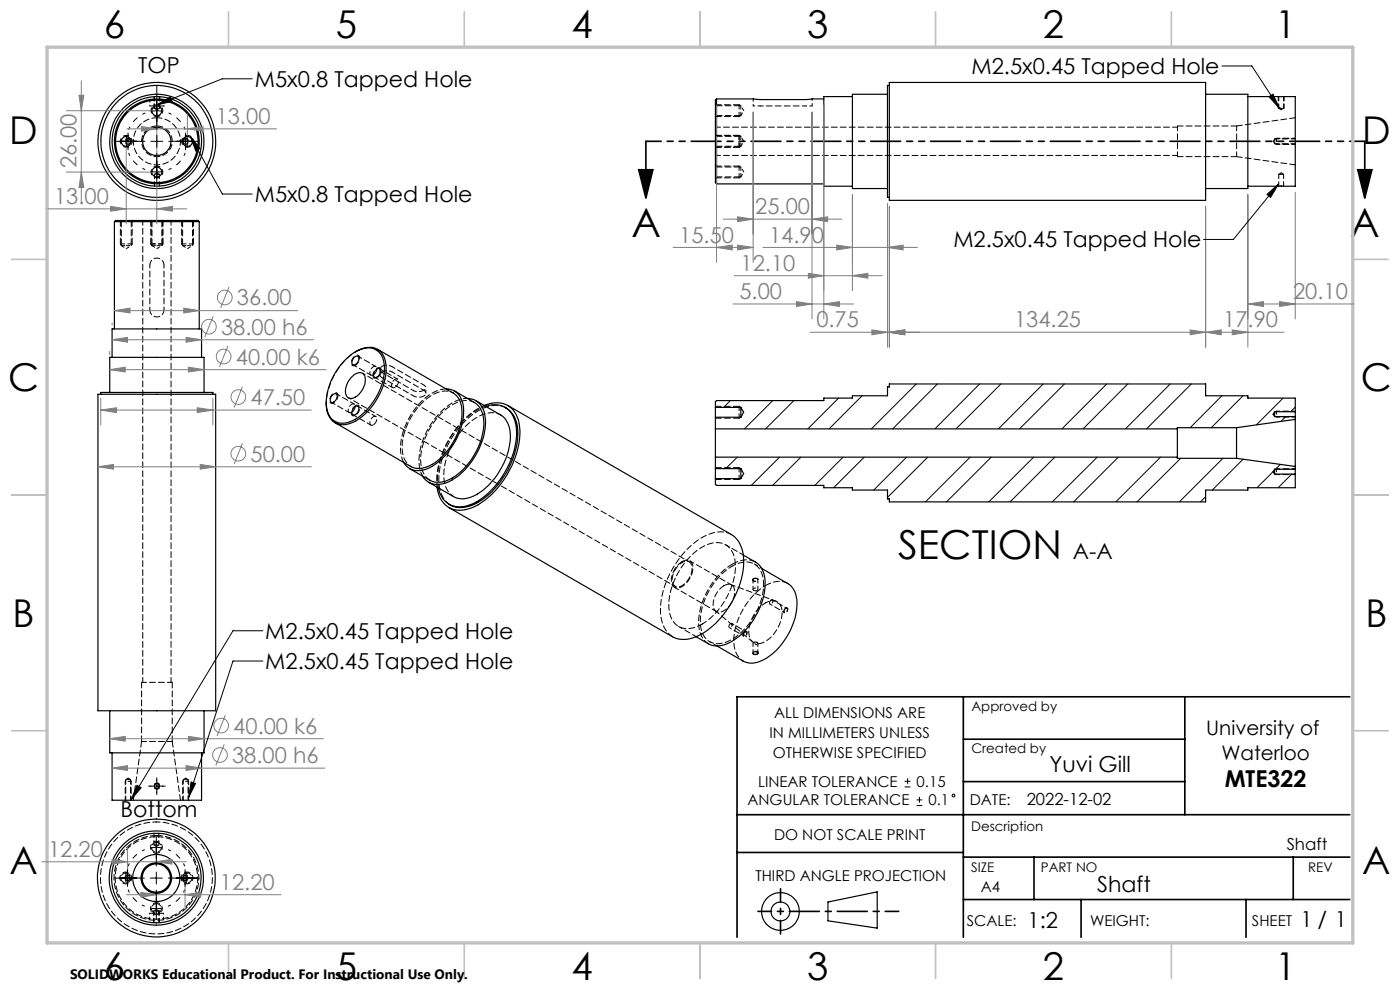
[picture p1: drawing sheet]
<svg xmlns="http://www.w3.org/2000/svg" width="297mm" height="210mm" viewBox="0 0 297 210" stroke-linecap="round" stroke-linejoin="round" font-family="sans-serif">
<g fill="none" stroke="#000" stroke-width=".25">
<path d="M188.3 20h-7.5v20h7.5M188.7 17.5h67.1v25h-67.1zM188.7 18.1h-.4v23.8h.4M255.8 20h8.9v20h-8.9M152 21h7.8l1.5 .1 13.5-.1M152 21v18M152 21l-.2 .2v17.5l.2 .3M152 39h22.8M180.8 20.5h-6v19h6M264.7 20.5h10.1v19h-10.1M24.3 47h18M24.3 47l.2-.2h17.5l.3 .2"/>
<path d="M24.3 47v22.8M42.3 47v22.8M23.8 75.8v-6h19v6M73 76.6a7 7 0 0 1 5.9-2.7 3.7 3.7 0 0 1 2.7 3.9 13.3 13.3 0 0 1-6.8 11.4 3.5 3.5 0 0 1-5.5-2.8 13 13 0 0 1 3.7-9.8zM74.7 79.9a1.61 1.61 0 0 1 2.5-.4 4 4 0 0 1-2.5 5 1.4 1.4 0 0 1-1.4-1.9l.5-1.5zM75.1 75.9a.58 .58 0 0 1 .8-.3 .58 .58 0 0 1 .2 .8l-.7 .9a.47 .47 0 0 1-.6 0 .47 .47 0 0 1-.1-.6zM75.4 74.6a4.5 4.5 0 0 1 4.9-.3 4.9 4.9 0 0 1 1.6 4.5 13.9 13.9 0 0 1-7 10.8 3.7 3.7 0 0 1-3.9 0 3.7 3.7 0 0 1-1.8-3.5v-.7M79.7 78.6a.58 .58 0 0 1 .8-.4 .58 .58 0 0 1 .2 .8l-.5 .8a.58 .58 0 0 1-.8 .2 .58 .58 0 0 1-.1-.9zM80.1 74.1l16.1 9.3a4.5 4.5 0 0 1 1.8 4.6 13.9 13.9 0 0 1-7 10.8l-.6 .3a3.9 3.9 0 0 1-3.2-.1l-16.1-9.3M20.8 83.6h25v67.2h-25zM21.4 83.6v-.4h23.8v.4M23.3 83.2v-7.4h20v7.4"/>
<path d="M70.5 83.8a.56 .56 0 0 1 .8-.3 .56 .56 0 0 1 .2 .8l-.5 .8a.57 .57 0 0 1-.9 .2 .57 .57 0 0 1 .1-.9zM75.1 86.5a.58 .58 0 0 1 .8-.3 .58 .58 0 0 1 .2 .8l-.7 .9a.44 .44 0 0 1-.5 .1 .44 .44 0 0 1-.3-.4zM94.7 82.5a3.7 3.7 0 0 1 3.6 3.5 14.2 14.2 0 0 1-8 13.5 3.7 3.7 0 0 1-4.7-1.4M96.4 82.9l4.3 2.5a5.2 5.2 0 0 1 1.9 5.3 14.6 14.6 0 0 1-7.3 11 4.4 4.4 0 0 1-4.1 .2l-4.3-2.5M99.1 84.5a3.9 3.9 0 0 1 3.8 4.1 15.2 15.2 0 0 1-7.6 13.6 4.1 4.1 0 0 1-5.7-1.2M100.9 85l5.3 3a5.3 5.3 0 0 1 2.1 5.2 15.7 15.7 0 0 1-7.8 12 4.4 4.4 0 0 1-4.3 .1l-5.3-3M102.7 86a5 5 0 0 1 7.4 3.9 17.8 17.8 0 0 1-4.4 13.4 13.3 13.3 0 0 1-7.1 4.9 4.7 4.7 0 0 1-5.7-4.1l-.2-.8M103 86.2a4.7 4.7 0 0 1 6.5 4.2 17.9 17.9 0 0 1-6.2 14.4 8.4 8.4 0 0 1-6.9 2.6 4.6 4.6 0 0 1-3.4-3.9M107.1 86.4a5.7 5.7 0 0 1 2.8 5.8 18.2 18.2 0 0 1-9.1 14.7 5.4 5.4 0 0 1-5.6 .1M107.7 86l47.5 27.4a6.1 6.1 0 0 1 2.6 5.5 19.2 19.2 0 0 1-9.6 15.9 6 6 0 0 1-5.5 .3l-47.5-27.4M151.8 86.4v2.1M151.8 91v6"/>
<path d="M151.8 99.4v2.1M151.8 86.4v-1.2l.2-.2h22.8v-.6h6v-.4h7.5v-1.9h.4v-.7h67.1v2.6h8.9v.4h10.1v2.9M151.8 91h98M151.8 88.5v2.5M151.8 97v2.4M151.8 88.5h5.4M151.8 86.4h5.4M151.8 97h98M151.8 99.4h5.4M157.2 86.4v2.1M157.2 99.4v2.1M157.2 86.4l.6 1-.6 1.1"/>
<path d="M157.2 99.4l.6 1.1-.6 1M249.8 91v6M249.8 97v.2h12.5M262.3 90.7v6.5M262.3 90.7h-12.5v.3M262.3 97.2l12.5 1.7M270.4 87.3v1.1M270.4 99.5v1.1M270.4 87.3l-.3 .6 .3 .5M270.4 88.4h4.4M270.4 87.3h4.4M270.4 99.5l-.3 .6 .3 .5"/>
<path d="M270.4 99.5h4.4M274.8 87.3v1.1M274.8 89v9.9M274.8 99.5v1.1M274.8 88.4v.6M274.8 98.9v.6M274.8 89l-12.5 1.7M151.8 101.5h5.4M157.7 117.7l2.6 1.5a5.5 5.5 0 0 1 2 5.6 15.3 15.3 0 0 1-8 11.8l-1.3 .3a4 4 0 0 1-2.8-.3l-2.5-1.5M270.4 100.6h4.4M274.8 100.6v2.9h-10.1v.5h-8.9v2.5h-67.1v-.7h-.4v-1.8h-7.5v-.5h-6v-.5h-22.8l-.2-.3v-1.2M159.8 138.4a.47 .47 0 0 1 .6-.2 .47 .47 0 0 1 .3 .4 .45 .45 0 0 1-.6 .3 .45 .45 0 0 1-.3-.5z"/>
<path d="M161.6 120.6l5.5 3.2a4.8 4.8 0 0 1 2 4.9 14.5 14.5 0 0 1-7.7 11.5 4.1 4.1 0 0 1-3.8 0l-5.5-3.2M23.3 150.8v8.9h20v-8.9M23.8 159.7v10h19v-10M175.6 191.3l10.5-2.1v7.7l-10.5-1.6z"/>
<circle cx="26.8" cy="30" r="1.05"/>
<circle cx="33.3" cy="23.5" r="1.06"/>
<circle cx="33.3" cy="36.5" r="1.05"/>
<circle cx="33.3" cy="30" r="3"/>
<circle cx="33.3" cy="30" r="12.5"/>
<circle cx="33.3" cy="30" r="9"/>
<circle cx="33.3" cy="30" r="11.9"/>
<circle cx="33.3" cy="30" r="9.5"/>
<circle cx="33.3" cy="30" r="8.7"/>
<circle cx="33.3" cy="30" r="10"/>
<circle cx="39.8" cy="30" r="1.04"/>
<circle cx="33.3" cy="166.8" r=".52"/>
<circle cx="27.1" cy="186.2" r=".52"/>
<circle cx="33.2" cy="186.2" r="12.5"/>
<circle cx="33.2" cy="186.2" r="3"/>
<circle cx="33.2" cy="186.2" r="10"/>
<circle cx="33.2" cy="186.3" r="3.2"/>
<circle cx="33.2" cy="186.2" r="5"/>
<circle cx="33.2" cy="186.2" r="9.5"/>
<circle cx="39.3" cy="186.2" r=".51"/>
<circle cx="165.5" cy="193.3" r="2.01"/>
<circle cx="165.6" cy="193.3" r="4"/>
</g>
<path d="M31.8 21.1v1.4M34.8 21.1v1.4M83.2 78.9a2.03 2.03 0 0 0-2.5 .4 .65 .65 0 0 0 .4 .8M69.2 85.5a14.1 14.1 0 0 1 6.4-11M87.8 82.9a2 2 0 0 0 2.5-.7l-.4-.5M87.8 84a2.03 2.03 0 0 0 2.5-.4 .65 .65 0 0 0-.4-.8M96.2 83.4a5 5 0 0 0-5.5 1 13.7 13.7 0 0 0-5.3 11.6l.1 .7a3.6 3.6 0 0 0 1.7 2.2M144.7 119.3a1.29 1.29 0 0 1 1.5-.1 1.29 1.29 0 0 1 .6 1.3 4.1 4.1 0 0 1-3.2 4 1.66 1.66 0 0 1-.9-2.4l.9-1.8 1.1-1M157.6 140.2a5.2 5.2 0 0 1-1.9-5.3 15 15 0 0 1 6.7-10.7M31.7 195.1v-1.4M34.7 195.1v-1.4" fill="none" stroke="#000" stroke-width=".21" stroke-dasharray="1.3 .6" stroke-dashoffset=".7"/>
<g fill="none" stroke="#000" stroke-width=".21" stroke-dasharray="1.3 .6" stroke-dashoffset=".1">
<path d="M34.8 22.5h-3M249.8 33.2h12.5M262.3 33.2l12.5 1.8M262.3 26.7h-12.5M274.8 25l-12.5 1.7M100.7 85.4a5.3 5.3 0 0 0-5.7 1.1 14.6 14.6 0 0 0-5.7 11.9l.3 1.3a3.8 3.8 0 0 0 1.6 2.2M144.7 119.1a1.44 1.44 0 0 1 1.7-.1 1.44 1.44 0 0 1 .6 1.7 4.4 4.4 0 0 1-3.4 4 1.65 1.65 0 0 1-1.1-2.3 5.2 5.2 0 0 1 2.2-3.3M155.2 113.4a6.4 6.4 0 0 0-6.6 .8 19.5 19.5 0 0 0-8.5 15.8 6 6 0 0 0 2.6 5M153.6 124.2a4.6 4.6 0 0 0-2.1 5 1.51 1.51 0 0 0 2.5 .1 4.6 4.6 0 0 0 1.7-4.7 1.35 1.35 0 0 0-2.1-.4M30 157.3l-1.7 12.4M30 144.7v12.6M36.5 157.3v-12.6"/>
<path d="M38.3 169.7l-1.8-12.4M31.7 193.7h3"/>
</g>
<g fill="none" stroke="#000" stroke-width=".21" stroke-dasharray="1.3 .6">
<path d="M27.2 29.5a.51 .51 0 0 1 .5 .7 .51 .51 0 0 1-.9 .1 .51 .51 0 0 1 .2-.8h.2M32.8 23l.5 .3M33.3 26.7a3.2 3.2 0 0 1 2.9 4.7 3.2 3.2 0 0 1-5.5 .5 3.2 3.2 0 0 1 2.1-5.1l.5-.1M33.3 23.3l.5-.3M33.3 36.7l-.5 .3M33.8 37l-.5-.3M39.4 29.5a.51 .51 0 0 1 .5 .7 .51 .51 0 0 1-.9 .1 .51 .51 0 0 1 .2-.8h.2M151.8 22.2h5M151.8 24.7h5M151.8 28.7h5M151.8 31.2h5M151.8 35.2h5"/>
<path d="M151.8 37.7h5M156.8 24.7l.3-.2M156.8 22.2l.3 .2M156.8 31.2l.3-.2M156.8 28.7l.3 .2M156.8 37.7l.3-.2M156.8 35.2l.3 .2M270.1 30l.3 .5M270.4 29.5l-.3 .5M270.8 29.3l-.2 .2M270.8 30.6l-.2-.1M271.3 23l.5 .3"/>
<path d="M271.8 39.5h.1M271.8 37h-.5M271.8 23.3l.5-.3M271.8 36.7l-.5 .3M272.3 37h-.5M272.3 37l-.5-.3M25.5 46.7v5M25.5 51.7l.2 .4M28 46.7v5M28 51.7l-.2 .4M32 46.7v5M32 51.7l.2 .4"/>
<path d="M34.5 46.7v5M34.5 51.7l-.2 .4M38.5 46.7v5M38.5 51.7l.2 .4M41 46.7v5M41 51.7l-.2 .4M94.7 82.5a9.6 9.6 0 0 0-7 4.7 13 13 0 0 0-2.6 9.4l.6 1.5M107.4 86.5a6.1 6.1 0 0 0-6.3 .8 18.3 18.3 0 0 0-8 15.4 5.4 5.4 0 0 0 2.4 4.4M151.8 99.2h5M151.8 86.2h5M151.8 88.7h5M156.8 99.2l.3 .2"/>
<path d="M156.8 88.7l.3-.2M156.8 86.2l.3 .2M270.8 99.4l-.2 .1M270.8 87.2l-.2 .1M270.8 88.5l-.2-.1M151.8 101.7h5M156.8 101.7l.3-.2M270.8 100.7l-.2-.1M162.4 124.2a4.8 4.8 0 0 1 4.7-.5M26.6 165.7l.1-.2M27.2 165.1l-.5 .3M27.7 165.4l-.5-.3"/>
<path d="M27.8 165.7l-.1-.2M32.7 179.2l.5 .3M32.8 166.7h.1M32.8 166.8v-.1M33.2 177.2a9 9 0 0 1 7.9 13.3 9 9 0 0 1-15.4 .7 9 9 0 0 1 6.6-13.9l.9-.1M33.2 179.5l.5-.3M33.8 166.6v.3M38.8 165.7l.1-.2M39.4 165.1l-.5 .3M39.9 165.4l-.5-.3M40 165.7l-.1-.2M33.2 192.9l-.5 .3"/>
<path d="M33.7 193.2l-.5-.3"/>
</g>
<g fill="none" stroke="#000" stroke-width=".21" stroke-dasharray="1.3 .6" stroke-dashoffset=".5">
<path d="M32.8 23h1M33.8 37h-1M157.2 31v-2.1M157.2 24.5v-2.1M157.2 37.5v-2.1M270.4 29.5v1M271.3 23h1M274.8 30.6h-4M274.8 29.3h-4M25.7 52.1h1.1M26.8 52.1h1M32.2 52.1h1.1"/>
<path d="M33.3 52.1h1M38.7 52.1h1.1M39.8 52.1h1M102.7 86a19 19 0 0 0-9.9 13.9l-.2 1.8 .1 1.6M274.8 99.4h-4M274.8 88.5h-4M274.8 87.2h-4M274.8 100.7h-4M155.3 120.1a4.3 4.3 0 0 1 5.5 .2 7.3 7.3 0 0 1 .8 6.7 14.3 14.3 0 0 1-7.3 9.1 3.8 3.8 0 0 1-5.6-3.1 14.4 14.4 0 0 1 6.6-12.9M26.6 169.7v-4M27.7 165.4h-1M27.8 169.7v-4"/>
<path d="M32.7 179.2h1M33.2 174.4a11.9 11.9 0 0 1 10.4 17.5 11.9 11.9 0 0 1-20.3 .8 11.9 11.9 0 0 1 8.9-18.3h1M38.8 169.7v-4M39.9 165.4h-1M40 169.7v-4M33.7 193.2h-1"/>
</g>
<g fill="none" stroke="#000" stroke-width=".21" stroke-dasharray="1.3 .6" stroke-dashoffset=".2">
<path d="M33.3 25a5 5 0 0 1 4.4 7.3 5 5 0 0 1-8.5 .5 5 5 0 0 1 3.4-7.8h.7M151.8 33h98M249.8 26.7v6.5M249.8 27h-98M262.3 33.2v-6.5M30.3 46.7v98M34.8 56.2a1.5 1.5 0 0 0-1.5-1.5 1.5 1.5 0 0 0-1.5 1.5M31.8 65.7a1.5 1.5 0 0 0 1.5 1.5 1.5 1.5 0 0 0 1.5-1.5M148.9 132.4a15.3 15.3 0 0 0 7.1-13.2 4 4 0 0 0-6.1-3.6 15 15 0 0 0-7.9 14 3.9 3.9 0 0 0 5.6 3.4l1.3-.6M150.3 136.5a5.2 5.2 0 0 1-2.1-5.1 15.7 15.7 0 0 1 7.1-11.7M30 157.3h6.5M36.3 144.7v-98"/>
<path d="M36.5 144.7h-6.5M33.2 178.7a1.05 1.05 0 0 1 .9 1.5 1.05 1.05 0 0 1-1.7 .2 1.05 1.05 0 0 1 .5-1.7h.3M26.7 185.2a1.05 1.05 0 0 1 .9 1.5 1.05 1.05 0 0 1-1.7 .2 1.05 1.05 0 0 1 .5-1.7h.3M33.2 191.7a1.05 1.05 0 0 1 .9 1.5 1.05 1.05 0 0 1-1.7 .2 1.05 1.05 0 0 1 .5-1.7h.3M39.7 185.2a1.05 1.05 0 0 1 .9 1.5 1.05 1.05 0 0 1-1.7 .2 1.05 1.05 0 0 1 .5-1.7h.3"/>
</g>
<g fill="none" stroke="#000" stroke-width=".21" stroke-dasharray="1.3 .6" stroke-dashoffset=".3">
<path d="M32.7 20.5v2.5M32.8 37v2.5M32.8 20.5v2.5M33.8 39.5v-2.5M33.8 23v-2.5M33.9 20.5v2.5M156.8 24.7v-2.5M156.8 31.2v-2.5M156.8 37.7v-2.5M271.2 20.5v2.5M271.3 20.5v2.5M271.3 37v2.5"/>
<path d="M272.3 23v-2.5M272.3 39.5v-2.5M272.4 20.5v2.5M25.5 51.7h2.5M32 51.7h2.5M38.5 51.7h2.5M74.9 77.4l3.8 2.2M79.7 77.7l-3.8-2.2M70.3 85.3l3.8 2.2M74.9 88l3.8 2.2M75.1 85.7l-3.8-2.2M79.5 80l3.8 2.2"/>
<path d="M79.7 88.4l-3.8-2.2M84.3 80.4l-3.8-2.2M156.8 88.7v-2.5M156.8 101.7v-2.5M143.1 124.6l8.9 5.1M151.8 129.6l7.8 6.5M155 132.3l.1-.1a.48 .48 0 0 1 .1 .6 .48 .48 0 0 1-.6 .2v-.3l.4-.4M155.2 124.1l-8.9-5.1M158.1 134h.1a.48 .48 0 0 1 .1 .6 .48 .48 0 0 1-.6 .2v-.3l.4-.5M159.9 122.8a.44 .44 0 0 1 .5-.1 .44 .44 0 0 1 .3 .5 .47 .47 0 0 1-.6 .1 .47 .47 0 0 1-.3-.5h.1M159.9 125.2l-.1-.1a.48 .48 0 0 1 .5-.4 .48 .48 0 0 1 .4 .4l-.4 .2-.4-.1M160.6 136.3l-.3-.1-.5 .2a.48 .48 0 0 0 .5 .4 .48 .48 0 0 0 .4-.4l-.1-.1"/>
<path d="M163.6 127.3l.1-.1a.48 .48 0 0 1 .2 .7 .48 .48 0 0 1-.6 .2v-.4l.3-.4M164.6 127.5l-9.6-3.5M166.7 129.1l.1-.1a.48 .48 0 0 1 .2 .6 .48 .48 0 0 1-.6 .2v-.3l.3-.4M32.7 176.7v2.5M33.7 179.2v-2.5M32.6 195.7v-2.5M32.7 193.2v2.5M33.7 195.7v-2.5M33.8 195.7v-2.5"/>
</g>
<g fill="none" stroke="#000" stroke-width=".21" stroke-dasharray="1.3 .6" stroke-dashoffset=".6">
<path d="M32.7 23h1.2M157.2 31l.6-1M157.2 24.5l.6-1M157.2 37.5l.6-1M157.8 30l-.6-1.1M157.8 23.5l-.6-1.1M157.8 36.5l-.6-1.1M170.8 22.5h-9.5M270.8 29.3v1.3M271.2 23h1.2M25.7 52.1l1.1 .6M26.8 52.7l1-.6"/>
<path d="M31.8 56.2v9.5M32.2 52.1l1.1 .6M33.3 52.7l1-.6M38.7 52.1l1.1 .6M39.8 52.7l1-.6M34.8 65.7v-9.5M80.6 78.3v1.2M81.1 79l6.7 3.9M83.2 77.8a1.97 1.97 0 0 0-2.5 .2 .73 .73 0 0 0 .4 1M73.9 84.4l69.3 40M81.1 80.1l6.7 3.9M89.9 81.7l-6.7-3.9"/>
<path d="M89.9 82.8l-6.7-3.9M90.3 83.4v-1.2M270.8 99.4v1.3M270.8 87.2v1.3M146.2 119.2l-69.3-40M159.7 136.5v2M159.7 123v2M160.8 138.5v-2M160.8 125v-2M27.8 165.7h-1.2M40 165.7h-1.2M33.8 193.2h-1.2"/>
</g>
<g fill="none" stroke="#000" stroke-width=".21" stroke-dasharray="1.3 .6" stroke-dashoffset="-.1">
<path d="M151.8 31h5.4M151.8 24.5h5.4M151.8 37.5h5.4M157.2 28.9h-5.4M157.2 22.4h-5.4M157.2 35.4h-5.4M25.7 46.7v5.4M27.8 52.1v-5.4M32.2 46.7v5.4M34.3 52.1v-5.4M38.7 46.7v5.4M40.8 52.1v-5.4"/>
<path d="M79.2 79.5a1.23 1.23 0 0 0 .5-1.8 1.26 1.26 0 0 0-1.1 1.8h.6M74.6 87.5a1.23 1.23 0 0 0 .5-1.8 1.26 1.26 0 0 0-1.1 1.8h.6M79.2 90.1a1.23 1.23 0 0 0 .5-1.8 1.26 1.26 0 0 0-1.1 1.8h.6M83.8 82.2a1.23 1.23 0 0 0 .5-1.8 1.26 1.26 0 0 0-1.1 1.8h.6M155.3 119.7a5 5 0 0 1 5-.5"/>
</g>
<path d="M270.4 30.5h4.4M274.8 29.5h-4.4M99.1 84.5a9.9 9.9 0 0 0-7.2 4.8 13.7 13.7 0 0 0-2.8 10.4l.5 1.3M103 86.2a16.9 16.9 0 0 0-9.5 11.1 12.5 12.5 0 0 0-.5 6.2M106.2 88a5.6 5.6 0 0 0-6 1.2 15.3 15.3 0 0 0-6 12.8l.4 1.3a3.9 3.9 0 0 0 1.6 2M157.7 117.7l-3.8-2.1M143.9 132.9l3.8 2.1M162.4 127.9a2.18 2.18 0 0 1 2.5-.2 2.18 2.18 0 0 1 1 2.4 7.2 7.2 0 0 1-4.7 6.4 2.03 2.03 0 0 1-2.4-2.3 7.8 7.8 0 0 1 3.6-6.3M26.7 165.4v4.3M27.7 169.7v-4.3M38.9 165.4v4.3M39.9 169.7v-4.3" fill="none" stroke="#000" stroke-width=".21" stroke-dasharray="1.3 .6" stroke-dashoffset=".4"/>
<path d="M150.5 136.1l1.6 .9M161.6 120.5l-1.6-.9" fill="none" stroke="#000" stroke-width=".21" stroke-dasharray="1.3 .6" stroke-dashoffset=".9"/>
<path d="M159.8 21v1.5M161.3 22.5h-1.5M172.3 22.5h-1.5M172.3 22.5v-1.5M154.7 133.1l3.1 1.8M158.3 134l-3.1-1.8M163.4 128.1l3 1.8M167 129l-3.1-1.7" fill="none" stroke="#000" stroke-width=".21" stroke-dasharray="1.3 .6" stroke-dashoffset=".8"/>
<g fill="none" stroke="#000" stroke-width=".21">
<path d="M33.3 18.3v9.1M53.5 16.7h-6.3l-13.9 5.6M259.2 14h6.4l5.8 9M24.4 30h6.3M26.9 28.7v2.5M27.2 28.2v3.6M32 23.6l.9-.1 1.6 .1M32 36.4l1.1 .1 1.4-.1M32 30h2.5M33.3 28.7v2.5M33.3 32.5v6.3M33.3 22.3l2.9-1.7 .3 .9z"/>
<path d="M35.8 30h6.3M39.4 28.2v3.6M39.7 28.7v2.5M40.4 28.9l6.8 12.3h6.3M40.4 28.9l2 2.6-.9 .5zM269.2 20.5l.9-.5 1.3 3zM271.3 39l-9.6 11.8h-6.4M268.8 41.2l2.5-2.2-1.7 2.9zM151.9 97l-.1 .1M154.9 85l-1.4 1.4M156.4 97l-2.4 2.4M163.9 85l-6 6"/>
<path d="M165.4 97l-6 6M168.4 85l-6 6M169.9 97l-6 6M177.9 84.4l-6.5 6.6M178.9 97l-6 6M182.9 84l-7 7M183.3 97l-6.5 6.5M192.3 97l-7 7M194.4 81.4l-9.5 9.6M196.8 97l-8.5 8.5M198.9 81.4l-9.5 9.6M205.8 97l-9.5 9.5"/>
<path d="M207.8 81.4l-9.5 9.6M210.3 97l-9.5 9.5M212.3 81.4l-9.5 9.6M219.3 97l-9.5 9.5M221.3 81.4l-9.5 9.6M223.8 97l-9.5 9.5M225.8 81.4l-9.5 9.6M232.8 97l-9.6 9.5M234.8 81.4l-9.5 9.6M237.2 97l-9.4 9.5M239.3 81.4l-9.5 9.6M246.2 97l-9.5 9.5"/>
<path d="M248.2 81.4l-9.4 9.6M250.5 97.2l-9.3 9.3M252.7 81.4l-9.5 9.6M259.2 84l-6.7 6.7M259.4 97.2l-9.2 9.3M263.7 84l-6.7 6.7M263.7 97.4l-6.5 6.6M270.2 100l-3.5 3.5M271.6 98.5l-1 1M272.2 84.4l-5.7 5.7M272.8 88.4l-1.1 1M274.8 86.4l-1 .9"/>
<path d="M151.9 101.5l-.1 .1M255.8 105.4l-1.1 1.1M274 100.6l-2.9 2.9M55.8 133.8h-6.4l-21.6 35.8M55.8 140.2h-6.4l-9.4 29M29.1 166.6l.9 .5-2.2 2.5zM31.5 166.7h3.6M31.9 179.9l1.1-.2 1.4 .2M33.2 177.4v6.3M33.3 165v3.5M40.5 165.9l1 .3-1.5 3zM191.9 166.9h1.2"/>
<path d="M191.9 165.7h1.2M192.5 165.1v1.2M194.5 170.9h1.2M194.5 169.7h1.2M195.1 169v1.3M24.3 186.3h6.3M26.8 185v2.5M27.1 184.5v3.5M31.9 186.3h2.5M31.9 192.6l.9 .1 1.6-.1M33.2 185v2.5M33.2 188.8v6.3"/>
<path d="M35.7 186.3h6.6M39.3 184.5v3.5M39.5 185v2.5"/>
<circle cx="202.3" cy="168.7" r=".31"/>
</g>
<path d="M33.2 177.5a8.8 8.8 0 0 1 7.7 12.8 8.8 8.8 0 0 1-15 .8 8.8 8.8 0 0 1 6.4-13.6h.9" fill="none" stroke="#000" stroke-width=".21" stroke-dasharray="1.3 .6" stroke-dashoffset="-.2"/>
<g fill="none" stroke="#808080" stroke-width=".21">
<path d="M17.3 17.1v25.8M14.1 23.5h17.9M14.1 36.5h17.9M16.8 20.2h1l-.5 3.3zM17.3 36.5l.5 3.3h-1zM26.8 31.2v16.3M26.9 27.3h31.8M30 26.8l3.3 .5-3.3 .5zM33.3 24.2v11M33.3 39v8.5M39.8 27.3l3.3-.5v1zM39.8 24.2v4.5"/>
<path d="M152 22.3v33.4M159.8 23.8v31.9M172.3 23.8v43.9M174.8 22.3v45.4M10.2 44.3h29.4M23.5 43.8l3.3 .5-3.3 .5zM33.3 44.3l3.3-.5v1zM142.8 52.5h17M152 52.5l3.3-.5v1zM153.4 46.5h25.2M155.8 58.5h31.4M156.5 52l3.3 .5-3.3 .5z"/>
<path d="M156.5 46l3.3 .5-3.3 .5zM161.9 52.5h32.7M171.5 58l3.3 .5-3.3 .5zM172.3 46.5l3.3-.5v1zM177.5 52l3.3 .5-3.3 .5zM180.8 58.5l3.3-.5v1zM180.8 41.3v20.4M188.3 52.5l3.3-.5v1zM188.3 43.1v30.6M188.7 43.8v29.9M255.8 43.8v29.9M264.7 41.3v32.4"/>
<path d="M274.8 40.8v26.9M23.3 78.4l3.3-.5v1zM23.3 74.5v.7M23.3 78.4h45.9M23.8 72.1l3.3-.5v1zM23.8 68.5v.4M23.8 72.1h42.7M24.3 65.9l3.3-.5v1zM24.3 65.9h38.9M39 65.4l3.3 .5-3.3 .5zM39.5 71.6l3.3 .5-3.3 .5zM40 77.9l3.3 .5-3.3 .5z"/>
<path d="M45.2 67.1l-1.8 4.4M48.3 73.4l-1.7 4.4M48.6 60.9l-1.8 4.4M155.5 64.5h25.6M169 64l3.3 .5-3.3 .5zM171.9 70.5h100.5M174.8 64.5l3.3-.5v1zM185 70l3.3 .5-3.3 .5zM188.7 70.5l3.2-.5v1zM252.5 70l3.3 .5-3.3 .5zM255.8 70.5l3.3-.5v1zM261.4 70l3.3 .5-3.3 .5z"/>
<path d="M264.7 64.5l3.3-.5v1zM264.7 64.5h22.5M271.5 64l3.3 .5-3.3 .5zM20.8 99l3.3-.5v1zM20.8 99h45.2M21.4 87l3.3-.5v1zM21.4 84.5v5.7M21.4 87h44.6M41.8 86.5l3.4 .5-3.4 .5zM42.5 98.5l3.3 .5-3.3 .5zM45.2 84.5v5.7M51.4 82l-1.7 4.5"/>
<path d="M51.4 94l-1.7 4.5M23.3 156.7l3.3-.5v1zM23.3 156.7h45.3M40 156.2l3.3 .5-3.3 .5zM47.6 157.9l-1.8 4.5M47.8 151.7l-1.8 4.4M23.8 162.9l3.3-.5v1zM23.8 162.9h45.1M27.1 179.6v5.4M39.5 162.4l3.3 .5-3.3 .5zM8.9 182.8h30.6M23.8 182.3l3.3 .5-3.3 .5z"/>
<path d="M26.8 189.8h32.8M29.9 189.3l3.3 .5-3.3 .5zM33.2 182.8l3.3-.5v1zM39.3 189.8l3.3-.5v1zM39.3 187.5v5.5"/>
<circle cx="44.3" cy="69.3" r="1.55"/>
<circle cx="47.4" cy="75.6" r="1.56"/>
<circle cx="47.7" cy="63.1" r="1.55"/>
<circle cx="50.5" cy="96.2" r="1.56"/>
<circle cx="50.6" cy="84.2" r="1.55"/>
<circle cx="46.9" cy="153.9" r="1.56"/>
<circle cx="46.7" cy="160.1" r="1.55"/>
</g>
<g fill="none" stroke="#000" stroke-width=".35">
<path d="M135.5 36h3l-1.5 6zM137 30v12M288 36h3l-1.5 6zM289.5 30v12M204.4 147.8v51M204.4 156.8h47M251.4 147.8v25M286.3 147.8h-129.9v51M156.4 172.8h129.9M204.4 165.8h47M156.4 180.8h48M204.4 190.8h81.9"/>
<path d="M204.4 181.8h81.9M219.4 181.8v9M229.3 190.8v8M264.3 190.8v8M274.4 181.8v9"/>
</g>
<path d="M27.2 29.3a.62 .62 0 0 0-.6 1 .62 .62 0 0 0 1.1 .1 .62 .62 0 0 0-.4-1l-.1-.1M39.4 29.3a.62 .62 0 0 0-.6 1 .62 .62 0 0 0 1.1 .1 .62 .62 0 0 0-.4-1l-.1-.1M33.3 167.4a.63 .63 0 0 1-.6-.9 .63 .63 0 0 1 1.1-.1 .63 .63 0 0 1-.4 1h-.1M33.3 166.1a.63 .63 0 0 0-.6 .9 .63 .63 0 0 0 1.1 .1 .63 .63 0 0 0-.4-1h-.1M27.1 186.9a.63 .63 0 0 1-.6-1 .63 .63 0 0 1 1.1 0 .63 .63 0 0 1-.4 .9l-.1 .1M39.3 186.9a.63 .63 0 0 1-.6-1 .63 .63 0 0 1 1.1 0 .63 .63 0 0 1-.4 .9l-.1 .1" fill="none" stroke="#000" stroke-width=".21" stroke-dasharray="1.3 .6" stroke-dashoffset=".6" stroke-linecap="butt"/>
<path d="M75.4 77.5l-.2 .1a.68 .68 0 0 1-.7-.4 .68 .68 0 0 1 .1-.8 1.08 1.08 0 0 1 1.6-.9 1.72 1.72 0 0 1-.8 2M79.1 79.6a1.45 1.45 0 0 1 1.6-1.5 1.46 1.46 0 0 1-1.3 2.1l-.3-.6M71.7 83.9a1.45 1.45 0 0 1-1.6 1.6 1.46 1.46 0 0 1 1.3-2.2l.3 .6M75.4 86.1l.2-.1a.68 .68 0 0 1 .7 .3 .68 .68 0 0 1-.1 .8 1.08 1.08 0 0 1-1.6 .9 1.72 1.72 0 0 1 .8-1.9" fill="none" stroke="#000" stroke-width=".21" stroke-dasharray="1.3 .6" stroke-dashoffset=".3" stroke-linecap="butt"/>
<path d="M158.1 134a.56 .56 0 0 0-.5 .4 .56 .56 0 0 0 .4 .6 .63 .63 0 0 0 .5-.4 .63 .63 0 0 0-.3-.7l-.1 .1M159.8 122.7l-.1 .1a.63 .63 0 0 0 .5 .6 .63 .63 0 0 0 .7-.3l-.4-.4h-.7M160.7 138.8a.56 .56 0 0 1-.6 .1 .56 .56 0 0 1-.4-.6 .63 .63 0 0 1 .7-.2 .63 .63 0 0 1 .4 .6l-.1 .1M166.7 129a.56 .56 0 0 0-.5 .5 .56 .56 0 0 0 .4 .5 .63 .63 0 0 0 .5-.4 .63 .63 0 0 0-.2-.7l-.2 .1" fill="none" stroke="#000" stroke-width=".21" stroke-dasharray="1.3 .6" stroke-linecap="butt"/>
<path d="M28 30a1.25 1.25 0 0 1-1.8 1.1 1.25 1.25 0 0 1-.1-2.2 1.25 1.25 0 0 1 1.9 .9v.2M33.3 24.7a1.25 1.25 0 0 1-1.1-1.8 1.25 1.25 0 0 1 2.1-.1 1.25 1.25 0 0 1-.9 1.9h-.1M33.3 35.2a1.25 1.25 0 0 1 1.1 1.9 1.25 1.25 0 0 1-2.1 .1 1.25 1.25 0 0 1 .8-2h.2M38.5 30a1.25 1.25 0 0 1 1.9-1.1 1.25 1.25 0 0 1 .1 2.1 1.25 1.25 0 0 1-2-.9v-.1M27.9 186.2a1.25 1.25 0 0 0-1.8-1.1 1.25 1.25 0 0 0-.1 2.2 1.25 1.25 0 0 0 1.9-.9v-.2M33.2 191.5a1.25 1.25 0 0 0-1.1 1.8 1.25 1.25 0 0 0 2.1 .1 1.25 1.25 0 0 0-.9-1.9h-.1M33.2 181a1.25 1.25 0 0 0 1.1-1.8 1.25 1.25 0 0 0-2.1-.2 1.25 1.25 0 0 0 .8 2h.2M38.4 186.2a1.25 1.25 0 0 0 1.9 1.1 1.25 1.25 0 0 0 .1-2.1 1.25 1.25 0 0 0-2 .9v.1" fill="none" stroke="#000" stroke-width=".21" stroke-dasharray="1.3 .6" stroke-dashoffset=".5" stroke-linecap="butt"/>
<path d="M27.3 32.5a6.5 6.5 0 0 0 3.5 3.5M30.8 24a6.5 6.5 0 0 0-3.5 3.5M35.8 36a6.5 6.5 0 0 0 3.5-3.5M39.3 27.5a6.5 6.5 0 0 0-3.5-3.5M27.2 188.7a6.5 6.5 0 0 0 3.5 3.5M30.7 180.2a6.5 6.5 0 0 0-3.5 3.6M35.7 192.2a6.5 6.5 0 0 0 3.5-3.5M39.2 183.8a6.5 6.5 0 0 0-3.5-3.6" fill="none" stroke="#000" stroke-width=".21" stroke-dasharray="15.2 1.3 1.3 1.3" stroke-dashoffset="14.6" stroke-linecap="butt"/>
<path d="M289.6 30h-152.6" fill="none" stroke="#000" stroke-width=".35" stroke-dasharray="6.3 1.3 1.3 1.3 1.3 1.3" stroke-dashoffset="3.1"/>
<path d="M165.6 188.5v9.6M190.7 193.3h-29.9" fill="none" stroke="#000" stroke-width=".35" stroke-dasharray="6.3 1.3 1.3 1.3" stroke-dashoffset="3.5"/>
<g fill="none" stroke="#c0c0c0" stroke-width=".35">
<path d="M48.5 2.5v7.5M98.5 2.5v7.5M148.5 2.5v7.5M198.5 2.5v7.5M248.5 2.5v7.5M2.5 55h7.5M287 55h7.5M2.5 105h7.5M287 105h7.5M2.5 155h7.5M287 155h7.5M48.5 200v7.5"/>
<path d="M98.5 200v7.5M148.5 200v7.5M198.5 200v7.5M248.5 200v7.5"/>
</g>
<path d="M10 10h277v190h-277z" fill="none" stroke="#c0c0c0" stroke-width=".7"/>
<path d="M288 36h3l-1.5 6zM135.5 36h3l-1.5 6z" fill="#000"/>
<g fill="#808080">
<path d="M171.5 58l3.3 .5-3.3 .5zM180.8 58.5l3.3-.5v1z"/>
<path d="M42.5 98.5l3.3 .5-3.3 .5zM20.8 99l3.3-.5v1z"/>
<path d="M23.5 43.8l3.3 .5-3.3 .5zM33.3 44.3l3.3-.5v1zM30 26.8l3.3 .5-3.3 .5zM39.8 27.3l3.3-.5v1zM24.3 65.9l3.3-.5v1zM39 65.4l3.3 .5-3.3 .5zM23.8 72.1l3.3-.5v1zM39.5 71.6l3.3 .5-3.3 .5zM23.3 78.4l3.3-.5v1zM40 77.9l3.3 .5-3.3 .5zM21.4 87l3.3-.5v1zM41.8 86.5l3.4 .5-3.4 .5zM23.3 156.7l3.3-.5v1zM40 156.2l3.3 .5-3.3 .5zM23.8 162.9l3.3-.5v1zM39.5 162.4l3.3 .5-3.3 .5zM152 52.5l3.3-.5v1zM156.5 52l3.3 .5-3.3 .5zM156.5 46l3.3 .5-3.3 .5zM172.3 46.5l3.3-.5v1zM169 64l3.3 .5-3.3 .5zM174.8 64.5l3.3-.5v1zM177.5 52l3.3 .5-3.3 .5zM188.3 52.5l3.3-.5v1zM185 70l3.3 .5-3.3 .5zM188.7 70.5l3.2-.5v1zM188.7 70.5l3.2-.5v1zM252.5 70l3.3 .5-3.3 .5zM255.8 70.5l3.3-.5v1zM261.4 70l3.3 .5-3.3 .5zM264.7 64.5l3.3-.5v1zM271.5 64l3.3 .5-3.3 .5zM23.8 182.3l3.3 .5-3.3 .5zM33.2 182.8l3.3-.5v1zM29.9 189.3l3.3 .5-3.3 .5zM39.3 189.8l3.3-.5v1z"/>
<path d="M16.8 20.2h1l-.5 3.3zM17.3 36.5l.5 3.3h-1z"/>
</g>
<path d="M33.3 22.3l2.9-1.7 .3 .9zM40.4 28.9l2 2.6-.9 .5zM40.5 165.9l1 .3-1.5 3zM29.1 166.6l.9 .5-2.2 2.5zM268.8 41.2l2.5-2.2-1.7 2.9zM269.2 20.5l.9-.5 1.3 3z" fill="#000"/>
<g font-size="8.5">
<text x="133.9" y="50.2">A</text>
<text x="286.5" y="50.2">A</text>
<text x="190.5" y="118.5">SECTION</text>
</g>
<g font-size="8.1">
<text x="22" y="8">6</text>
<text x="71.2" y="8">5</text>
<text x="121.2" y="8">4</text>
<text x="171.3" y="8">3</text>
<text x="221.3" y="8">2</text>
<text x="270.5" y="8">1</text>
<text x="2" y="30.5">D</text>
<text x="289" y="30.5">D</text>
<text x="1.7" y="83">C</text>
<text x="288.7" y="83">C</text>
<text x="2.7" y="133">B</text>
<text x="289.7" y="133">B</text>
<text x="2" y="185.5">A</text>
<text x="289" y="185.5">A</text>
<text x="22" y="208">6</text>
<text x="71.2" y="208">5</text>
<text x="121.2" y="208">4</text>
<text x="171.3" y="208">3</text>
<text x="221.3" y="208">2</text>
<text x="270.5" y="208">1</text>
</g>
<text font-size="4.9" x="259.8" y="166.9">MTE322</text>
<g font-size="4.7">
<text x="29.3" y="15.5">TOP</text>
<text x="206.1" y="15.7">M2.5x0.45 Tapped Hole</text>
<text x="54.1" y="18.4">M5x0.8 Tapped Hole</text>
<text x="54.1" y="42.9">M5x0.8 Tapped Hole</text>
<text x="202.3" y="52.5">M2.5x0.45 Tapped Hole</text>
<text x="227.6" y="118.5">A-A</text>
<text x="56.3" y="135.5">M2.5x0.45 Tapped Hole</text>
<text x="56.3" y="141.9">M2.5x0.45 Tapped Hole</text>
<text x="222.7" y="163.8">Yuvi Gill</text>
<text x="25.6" y="173.2">Bottom</text>
<text x="232.8" y="189.1">Shaft</text>
<text x="218" y="196.9">1:2</text>
<text x="275.9" y="196.7">1 / 1</text>
</g>
<g font-size="4.7" fill="#808080">
<text x="45.8" y="26.3">13.00</text>
<text x="16.3" y="35.7" transform="rotate(-90 16.3 35.7)">26.00</text>
<text x="11.5" y="43.3">13.00</text>
<text x="160.2" y="45.5">25.00</text>
<text x="144.1" y="51.5">15.50</text>
<text x="163.2" y="51.5">14.90</text>
<text x="157.1" y="57.5">12.10</text>
<text x="50.3" y="64.8">36.00</text>
<text x="156.9" y="63.5">5.00</text>
<text x="274.3" y="63.5">20.10</text>
<text x="46.9" y="71">38.00 h6</text>
<text x="173.2" y="69.5">0.75</text>
<text x="215.1" y="69.5">134.25</text>
<text x="259.5" y="69.5">17.90</text>
<text x="50" y="77.3">40.00 k6</text>
<text x="53.1" y="85.9">47.50</text>
<text x="53.1" y="97.9">50.00</text>
<text x="49.5" y="155.6">40.00 k6</text>
<text x="49.2" y="161.8">38.00 h6</text>
<text x="10.2" y="181.8">12.20</text>
<text x="46.7" y="188.8">12.20</text>
</g>
<g font-size="4.2">
<text x="255.9" y="155.9">University of</text>
<text x="259.1" y="161.1">Waterloo</text>
</g>
<g font-size="3.5">
<text x="217.8" y="170.8">2022-12-02</text>
<text x="273" y="180.3">Shaft</text>
</g>
<g font-size="3.2">
<text x="164.2" y="152.3">ALL DIMENSIONS ARE</text>
<text x="163.2" y="156.5">IN MILLIMETERS UNLESS</text>
<text x="164" y="160.7">OTHERWISE SPECIFIED</text>
<text x="160.8" y="166.9">LINEAR TOLERANCE</text>
<text x="194.5" y="166.9">0.15</text>
<text x="158.6" y="170.8">ANGULAR TOLERANCE</text>
<text x="197" y="170.8">0.1</text>
<text x="205.7" y="170.8">DATE:</text>
<text x="164.2" y="178.2">DO NOT SCALE PRINT</text>
<text x="160.2" y="186.8">THIRD ANGLE PROJECTION</text>
<text x="208.1" y="189.2">A4</text>
<text x="205.1" y="196.4">SCALE:</text>
<text x="231.3" y="196.4">WEIGHT:</text>
<text x="265.6" y="196.4">SHEET</text>
</g>
<text font-size="2.9" x="14.9" y="207.6">SOLIDWORKS Educational Product. For Instructional Use Only.</text>
<g font-size="2.8">
<text x="206.1" y="150.8">Approved by</text>
<text x="206.1" y="159.8">Created by</text>
<text x="206" y="176.4">Description</text>
<text x="206.1" y="185">SIZE</text>
<text x="220.8" y="185">PART NO</text>
<text x="277.5" y="185">REV</text>
</g>
</svg>
